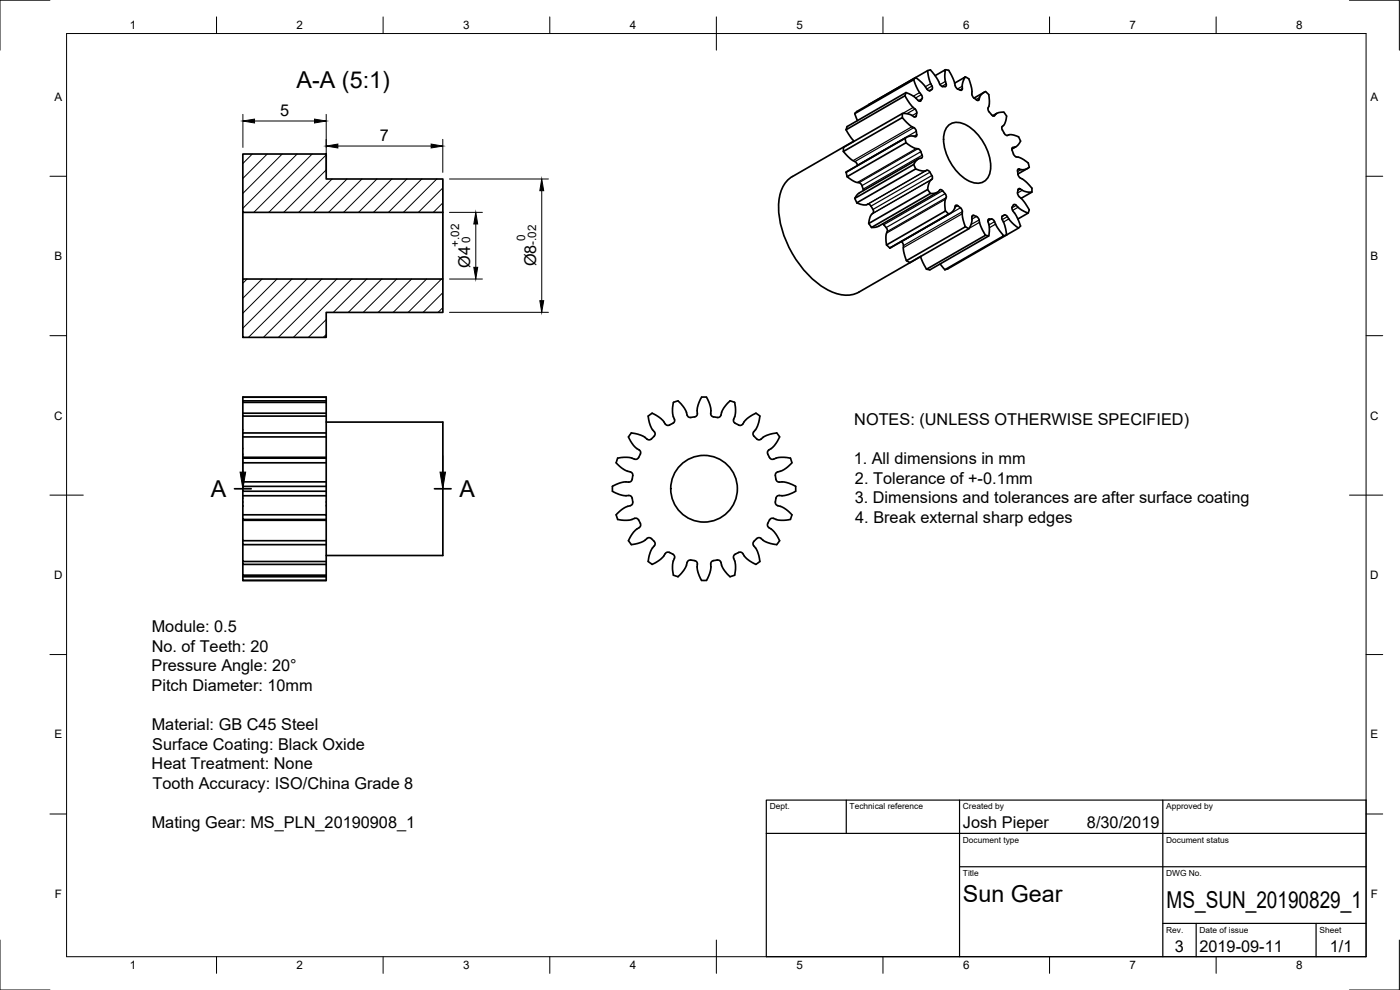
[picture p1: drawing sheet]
<svg xmlns="http://www.w3.org/2000/svg" width="420mm" height="297mm" viewBox="0 0 420 297" stroke-linecap="round" stroke-linejoin="round" font-family="sans-serif">
<!-- layer: Visible -->
<g fill="none" stroke="#000" stroke-width=".51">
<path d="M253.9 38.9l1.3 2.1 1.1 1.4M254.2 38l-.3 .9M256.5 34.1l.8 2.1M256.5 34.1l17.7-10.2 .9 2.3 .9 1.6a1.51 1.51 0 0 1 .2 2.6l-.5-.1-2-1.7-1.8-.8-17.7 10.2M260.7 31.4h.1M270.8 34.1v1.1M271.9 27.8l-.3 .9M274.3 38.3l-1.5-.9-2-2.1-17.7 10.2 2.7 2.6a2.05 2.05 0 0 1 1.5 1.5M274.3 35l-1.7-.8-1.8-.1-17.7 10.1v1.2M274.3 38.3a2.37 2.37 0 0 1 .6 2.7h-.3M274.3 35l.4 .1a1.94 1.94 0 0 0-.7-2.9l-1.1-1.3-1.3-2.2-17.7 10.2M274.8 23.3l-.6 .6"/>
<path d="M278.2 26.7l-1.4-1.7-2-1.7-17.7 10.1-.6 .7M278.2 26.7a.89 .89 0 0 0 1.2 .3 .89 .89 0 0 0 .3-1.2l-.9-2-.4-2.6-17.7 10.2M279.2 21l1.6 1.9 .9 1.6a1.54 1.54 0 0 0 2.1 1.4l.2-.4-.5-2.3 .2-2.3-3.1 1.8M279.2 21l-.8 .2M279.4 27l-.4 .2M283.7 20.9a1.96 1.96 0 0 1 1.9 1.7l.9 2.3a2.1 2.1 0 0 0 2 2.2l.3-.3 .2-2.3 .7-1.4-3.2 1.8M284.3 38a4.3 4.3 0 0 1 6-.3 15.2 15.2 0 0 1 6.9 13.4 4 4 0 0 1-5.9 3.4 15 15 0 0 1-8.1-13.9l.3-1zM289.7 23.1a2.65 2.65 0 0 1 1.7 2.4l.3 1.6v1.1M291.7 28.2a2.33 2.33 0 0 0 2 1.8l.4-1.1 .8-.9a.93 .93 0 0 1 1.6 .2l.3 .2M295.4 27.7l-3.1 1.7M296.7 28.4l.2 3a2.16 2.16 0 0 0 .7 3M299.1 34l-1.2 .7"/>
<path d="M301.2 33.7l-1.8 .2-1.1 .9-.7-.4M301.3 33.6l.2 .3a2.27 2.27 0 0 1 .3 2.6l-.5 1.1a1.01 1.01 0 0 0-.3 1.7l.6 1 .7 .3M72.9 46.2h25v7.5h35v10h-60zM253.9 51.7l.3 1.3M256.3 42.3l-18.5 10.6a10 10 0 0 0-4.1 9.2 31.2 31.2 0 0 0 14.1 24.5 10 10 0 0 0 10 1l18.5-10.6 1.8 3.8 17.7-10.2-1.5-2.7-.5-1.9M256.5 59.5l.6 1.3M257.3 49.6v.1M271.6 41.5l.3 1.3M271.9 41.3l-18 10.4M274.2 49.3l.6 1.4M274.6 41l-1.3-.2-1.1 .4-18.3 10.5M275.6 47.7l-17.8 10.2-1.3 1.6"/>
<path d="M276.5 47.5l-1.1 .3-1.2 1.5-17.7 10.2M276.5 47.4l.3-.2-.1-.6a1.96 1.96 0 0 0-1.8-2l-1.4-.7-1.6-1.1-17.7 10.2 2.6 1.6a2.19 2.19 0 0 1 2.3 2.1v.5M278.2 51.1l-1.3 .2-2.1-.6-17.7 10.2M278.2 51.1l.4 .1 .5 .5M278.4 56.9l.8 1.1M279.1 51.7a2.4 2.4 0 0 1 .6 2M279.7 53.8l-.9 1-.4 2.1-17.7 10.2M281.4 57.7l-17.7 10.2-2.1 .3 17.6-10.2 1.8-.1 1.2-1 .7 .3a1.95 1.95 0 0 1 .8 2.7l-.2 1.7 .2 1.7-17.6 10.2-.2-3a2.26 2.26 0 0 0-.8-3.2l-.2-.1M302.3 40.6l.8-.2 1.4 .2a2.01 2.01 0 0 1 1.8 1.7M303.8 45.1a2.68 2.68 0 0 0 1.2 2M304.9 44l-1.2 .7M305 47.1l1 .2 1.6 .9a1.67 1.67 0 0 1 1.2 2.1l-1.5 .6-1.6-.2-.3 .6a2.17 2.17 0 0 0 1.6 2.5l1.8 1.6a2.2 2.2 0 0 1 .9 2.2"/>
<path d="M305.4 57.8l.2-1.1 .4-.1 1.7 .9 2 .1-3.2 1.9M305.4 57.8l.3 .9 .7 .8M306.3 42.4l-1.1 1.4-1.4 .5v.8M306.4 59.5l1.8 2.3a1.72 1.72 0 0 1 .4 2.1M308.5 50.4l-3 1.8M72.9 63.7v20M132.9 63.7v20M257.1 60.9l1.9 .6h.9a1.12 1.12 0 0 1 1.2-.1 1.12 1.12 0 0 1 .6 .9 1.31 1.31 0 0 1-.3 2.2l-.7 2.6M260.7 67l.9 1.2M266.1 73.5l1 .9M270.5 72.5h.1M283.7 63.3l1 .9"/>
<path d="M285.1 64.1l-18.1 10.3M287.4 61.7a2.19 2.19 0 0 1 1.4 2.7l.9 3.6-17.7 10.2-.9-3.7a2.03 2.03 0 0 0-.5-2M287.4 61.7l-.6-.1-.5 1.4-1 .9-18.3 10.5M289.7 68l1.1 .6M291.7 65.1l-.1 1.8-.8 1.7-17.7 10.2-1-.6M291.7 65.1l.1-.4a2.03 2.03 0 0 1 2 1.3M295.8 70.6l.9 .2M298.5 66.5l1.1 2.1 1.6 2.1-17.6 10.2-1.4-1.7M298.5 66.5a1.24 1.24 0 0 0-2-.5l.4 2.5-.2 2.3-17.6 10.2M301.1 64.7l-.3 .2M301.3 70.7l.8-.2 3.6-2.1-1.9-1.5-1.5-1.9a.89 .89 0 0 0-1.2-.3 .89 .89 0 0 0-.3 1.2l.8 1.8 .5 2.8-17.7 10.2M304.1 61.5a1.53 1.53 0 0 0 .4 2.4l1.6 3.4a.66 .66 0 0 1 .1 .7 .66 .66 0 0 1-.5 .4"/>
<path d="M304.1 61.5l.7-.1 1.9 1.7 1.9 .8-3.1 1.8M72.9 83.7h60v10h-35v7.5h-25zM278.1 80.8l1 .2M284.4 80.7l-.8 .2M72.9 119.2h25M72.9 119.2v1.1h25M97.9 119.2v35.3M72.9 120.3v.4h25M72.9 120.7v3.3M72.9 124.8v5.1M72.9 131.1v6.1M72.9 138.9v5.7"/>
<path d="M72.9 137.2v.3h25M72.9 137.5v1.4h25M72.9 137.2h25M97.9 126.6h35v40.1h-35M97.9 124h-25v.8h25M97.9 129.9h-25v1.2h25M184.9 138.9l2.1 1.8 2.2 .9a.94 .94 0 0 1 .7 1.1M185.4 137.4l-.5 1.4M191.6 137.3a.94 .94 0 0 1-1.2 .4l-2.1-.5-2.9 .3M192.2 136.3l-.5 1M195.7 124l2 1.1 1.5 1.4a1.42 1.42 0 0 0 1 1.1 1.42 1.42 0 0 0 1.5-.5l.2-.1a.95 .95 0 0 0 .5-1.2M195.7 124l-.3 .2a1.53 1.53 0 0 0-.6 2.3l.7 1.9 .9 1.2"/>
<path d="M196.4 129.6a1.83 1.83 0 0 1-1.2 2.3h-.7l-1.6-1.1-1.5-.5-1.9-.4-.2 .3a1.38 1.38 0 0 0 0 2.2l1.3 1.8 1.2 .8a.94 .94 0 0 1 .4 1.3M206.2 124.6l-.8-2.1-1.7-2a1.21 1.21 0 0 0-1.7 1.1l-.2 2.3 .6 1.9M209.3 124.1v-1.9l.6-1.8a1.53 1.53 0 0 1 2.1-1.3l1.1 2.6 .2 2.4M209.3 124.1a1.88 1.88 0 0 1-2.3 1.2l-.8-.8M213.3 124.1a1.87 1.87 0 0 0 2.3 1.2l.6-.4 .7-2 1.2-1.6a1.55 1.55 0 0 1 2.4-.6l.2 3.2-.5 1.9M220.2 125.8a1.87 1.87 0 0 0 1.8 1.8l.9-.4M222.9 127.2l.9-1.2 1.8-1.4a1.51 1.51 0 0 1 2.4 .2l-.3 2-1 2.2a1.39 1.39 0 0 0-.7 1.3 1.39 1.39 0 0 0 .9 1.2l.2 .2a.96 .96 0 0 0 1.3 .1l1.3-1 2-.7a1.51 1.51 0 0 1 2.3 1M230.8 135a1.87 1.87 0 0 0 .4 2.6 1.82 1.82 0 0 0 1.8-.2l2.8-.1a1.51 1.51 0 0 1 1.9 1.5M234 131.1l-1.7 2.7-1.6 1.2M237.7 138.9l-2.1 1.8-2.2 .9a.94 .94 0 0 0-.7 1.1M72.9 148.7v5.8h25v1.4M72.9 154.5v1.4h25v.2"/>
<path d="M72.9 155.9v.2M72.9 156.1v6.1h25M72.9 144.6v1.3h25M72.9 145.9v1.5h25M72.9 147.4v1.3M72.9 156.1h25M72.9 144.6h25M72.9 148.7h25M97.9 156.1v18.1M185.4 155.9l2.9 .2 2.1-.5a.94 .94 0 0 1 1.2 .4M189.7 143.8a.99 .99 0 0 1-1 .9l-1.6-.1-2 .7a1.47 1.47 0 0 0-1.3 2.1l2.7 1.1 2.2 .2a.94 .94 0 0 1 1 .8M189.7 149.5a1.75 1.75 0 0 1-.5 2.2l-1.5 .5-1.8 1.3a1.49 1.49 0 0 0-.5 2.4"/>
<path d="M189.9 142.7l-.2 1.1M191.7 156l.5 1M192.2 157a.97 .97 0 0 1-.4 1.3l-1.2 .8-1.3 1.9a1.51 1.51 0 0 0 .2 2.4l2.9-.7 1.8-1.2a1.83 1.83 0 0 1 2.3 1.2l-.1 1M230.7 158.3l1.6 1.2 1.7 2.7M232.7 142.7a1.63 1.63 0 0 0 2 1.9l2.8 .7a1.47 1.47 0 0 1 1.3 2.1l-2.1 .9-2 .4a1.4 1.4 0 0 0-1.5 .2 1.4 1.4 0 0 0-.5 1.4v.3M232.7 150.6a.94 .94 0 0 0 .7 1.1l2.2 .9 2.1 1.9M237.7 154.4l-.1 .4a1.51 1.51 0 0 1-2.1 1.3l-2.6-.2a1.42 1.42 0 0 0-1.5-.3 1.42 1.42 0 0 0-.9 1.2l-.1 .2a1 1 0 0 0 .4 1.3M72.9 162.2v1.2h25M72.9 163.4v5.1h25M72.9 168.5v.8h25M72.9 169.3v3.3h25M72.9 172.6v.4h25"/>
<path d="M72.9 173v1.1h25M72.9 174.1v.1M72.9 174.2h25M196.4 163.8l-.9 1.1-.7 2.2a1.5 1.5 0 0 0 .9 2.2M206.2 168.8l-.5 1.6-1.2 1.6a1.52 1.52 0 0 1-2.4 .6l-.3-3.2 .6-1.9a1.87 1.87 0 0 0-1.8-1.8l-.7 .1-1.9 2.2-2.3 1.3M207.3 168a.94 .94 0 0 0-1.1 .8M207.3 168a1.76 1.76 0 0 1 2 1.2M215.3 168a1.64 1.64 0 0 0-1.9 2.1l-.7 2.8a1.5 1.5 0 0 1-2.1 1.3l-1.2-2.6-.1-2.3M222.9 166.1a1.87 1.87 0 0 0-2.5 .4l-.3 .7 .6 2.1v1.9a1.51 1.51 0 0 1-1.6 1.8l-1.9-2.2-.8-2a.94 .94 0 0 0-1.1-.8M226.2 163.8l.9 1.1 .7 2.2a1.5 1.5 0 0 1-.9 2.2l-2.7-1.6-1.3-1.6M234 162.2l-.2 .3a1.52 1.52 0 0 1-2.4 .6l-2.4-1a1.4 1.4 0 0 0-1.3-.7 1.4 1.4 0 0 0-1.2 .8l-.2 .2a.98 .98 0 0 0-.1 1.3"/>
<circle cx="211.3" cy="146.6" r="10"/>
</g>
<!-- layer: Visible Narrow -->
<g fill="none" stroke="#000" stroke-width=".36">
<path d="M273.7 38l-17.7 10.2M274 32.2l-3.1 1.9M274.3 38.3l-17.7 10.2M274.6 32.7l-2.4 1.4M275 39.4l-17.7 10.2M275 34.8l-.6 .3M275.1 33.9l-1.3 .8M276 27.8l-1.9 1.1M276.4 30.2l-.4 .2M276.5 28.4l-1.7 1M276.7 29.6l-1.1 .6M279 27.2h.1"/>
<path d="M279.3 25.1l-1.6 .9M279.7 25.8l-1.5 .9M283.7 24.4l-1.6 1M284 25.2l-1.4 .7M288.8 25.9l-1.5 .8M288.8 26.6l-.7 .4M293.8 29.9l-.5 .2M294 29.3l-1.1 .6M298.5 34.7l-.2 .1M298.8 34.3l-.8 .5M275 44.6l-17.7 10.2M275.1 40.4l-.8 .5"/>
<path d="M275.5 44.6l-17.7 10.2M276.4 45.5l-17.7 10.2M276.7 46.6l-17.7 10.2M277.7 51.3l-17.7 10.2M278.2 51.1l-17.7 10.2M279.1 51.7l-17.7 10.2M279.3 54.1l-17.7 10.1M279.7 52.7l-17.7 10.2M279.7 53.8l-17.7 10.2M282.9 57.2l-17.7 10.2M283.6 58.1l-17.7 10.2M283.7 59.8l-17.7 10.2"/>
<path d="M284 59.3l-17.7 10.2M304 44.2l-.2 .2M304.5 44.2l-.8 .5M305.9 50.7l-.5 .3M306.2 56.7l-.7 .4M306.4 50.9l-1 .6M306.8 57.1l-1.4 .8M287.4 61.7l-.8 .5M288.2 62.3l-17.6 10.2M288.8 64.1l-17.7 10.2M288.8 63.5l-17.7 10.2M292.2 64.7l-.5 .3"/>
<path d="M293.1 65l-1.4 .7M293.8 66l-2.4 1.4M294 66.7l-3.2 1.8M296.9 65.7l-.4 .2M297.6 65.7l-1.1 .6M298.5 66.5l-1.7 1M298.8 67.3l-1.9 1M300.8 64.9h.1M302.3 65l-1.5 .9M302.8 65.7l-1.6 .9M305 61.6l-1.3 .8M305.5 62.2l-1.6 .9"/>
</g>
<!-- layer: Border -->
<g fill="none" stroke="#000" stroke-width=".3">
<path d="M15 .1h-15v15M20 10.1h390v276.9h-390zM65 5.1v5M115 5.1v5M165 5.1v5M215 5.1v10M265 5.1v5M315 5.1v5M365 5.1v5M405 .1h15v15M15 52.9h5M410 52.9h5"/>
<path d="M15 100.7h5M410 100.7h5M15 148.6h10M405 148.6h10M15 196.4h5M410 196.4h5M15 244.2h5M410 244.2h5M0 282.1v14.9h15M65 287v5M115 287v5M165 287v5"/>
<path d="M215 282.1v9.9M265 287v5M315 287v5M365 287v5M420 282.1v14.9h-15"/>
</g>
<!-- layer: TitleBlock -->
<path d="M230 240.1h180v46.9h-180zM230 250h180M254 240.1v9.9M288 240.1v46.9M349 240.1v46.9M288 260.1h122M349 277.1h61M359 277.1v9.9M395 277.1v9.9" fill="none" stroke="#000" stroke-width=".36"/>
<!-- layer: Hatching -->
<g fill="none" stroke="#000" stroke-width=".3">
<path d="M75.7 46.2l-2.8 2.9M80.2 46.2l-7.3 7.3M84.7 46.2l-11.8 11.8M89.2 46.2l-16.3 16.3M93.7 46.2l-17.5 17.5M97.9 46.5l-17.2 17.2M97.9 51l-12.7 12.7M99.7 53.7l-10.1 10M104.1 53.7l-10 10M108.6 53.7l-10 10M113.1 53.7l-10 10M117.6 53.7l-10 10"/>
<path d="M122.1 53.7l-10 10M126.6 53.7l-10 10M131.1 53.7l-10 10M132.9 56.4l-7.3 7.3M132.9 60.9l-2.9 2.8M74.1 83.7l-1.2 1.3M78.6 83.7l-5.7 5.8M83.1 83.7l-10.2 10.2M87.6 83.7l-14.7 14.7M92.1 83.7l-17.5 17.5M96.6 83.7l-17.5 17.5M97.9 95.9l-5.3 5.3"/>
<path d="M101.1 83.7l-17.5 17.5M105.6 83.7l-17.5 17.5M110 83.7l-9.9 10M114.6 83.7l-10.1 10M119 83.7l-10 10M123.5 83.7l-10 10M128 83.7l-10 10M132.5 83.7l-10 10M132.9 87.8l-5.9 5.9M132.9 92.3l-1.4 1.4M97.9 100.4l-.9 .8"/>
</g>
<!-- layer: Annotations -->
<path d="M70.4 146.6h5M130.4 146.6h5" fill="none" stroke="#000" stroke-width=".51"/>
<path d="M72.9 136.7v5M132.9 136.7v5" fill="none" stroke="#000" stroke-width=".3"/>
<path d="M72.1 141.7h1.6l-.8 4.9zM132.1 141.7h1.6l-.8 4.9z" fill="#000" stroke="#000" stroke-width=".3"/>
<!-- layer: Dimensions -->
<path d="M72.9 34.3v9.9M76.4 36.3h18M97.9 34.3v17.4M101.4 43.8h28M132.9 41.8v9.9M134.9 53.7h29.7M162.6 57.2v33M134.9 63.7h9.9M142.8 67.2v13M134.9 83.7h9.9M134.9 93.7h29.7" fill="none" stroke="#000" stroke-width=".3"/>
<path d="M72.9 36.3l3.5-.6v1.2zM94.4 35.7l3.5 .6-3.5 .6zM97.9 43.8l3.5-.6v1.2zM129.4 43.2l3.5 .6-3.5 .6zM162.6 53.7l.6 3.5h-1.2zM142.8 63.7l.6 3.5h-1.2zM142.2 80.2h1.2l-.6 3.5zM162 90.2h1.2l-.6 3.5z" fill="#000" stroke="#000" stroke-width=".3"/>
<g font-size="7">
<text x="89" y="26.5">A-A (5:1)</text>
<text x="63.2" y="149.2">A</text>
<text x="137.9" y="149.2">A</text>
<text x="289" y="270.6">Sun Gear</text>
<text x="350.1" y="272.3">MS_SUN_20190829_1</text>
</g>
<g font-size="4.9">
<text x="84" y="34.8">5</text>
<text x="114" y="42.3">7</text>
<text x="141.1" y="80.3" transform="rotate(-90 141.1 80.3)">Ø4</text>
<text x="161" y="79.9" transform="rotate(-90 161 79.9)">Ø8</text>
<text x="256.4" y="127.5">NOTES: (UNLESS OTHERWISE SPECIFIED)</text>
<text x="256.2" y="139.2">1. All dimensions in mm</text>
<text x="256.6" y="145.1">2. Tolerance of +-0.1mm</text>
<text x="256.5" y="151">3. Dimensions and tolerances are after surface coating</text>
<text x="256.7" y="156.9">4. Break external sharp edges</text>
<text x="45.5" y="189.7">Module: 0.5</text>
<text x="45.5" y="195.6">No. of Teeth: 20</text>
<text x="45.5" y="201.4">Pressure Angle: 20°</text>
<text x="45.5" y="207.3">Pitch Diameter: 10mm</text>
<text x="45.5" y="219">Material: GB C45 Steel</text>
<text x="45.7" y="224.9">Surface Coating: Black Oxide</text>
<text x="45.5" y="230.7">Heat Treatment: None</text>
<text x="45.8" y="236.6">Tooth Accuracy: ISO/China Grade 8</text>
<text x="45.5" y="248.3">Mating Gear: MS_PLN_20190908_1</text>
<text x="289" y="248.5">Josh Pieper</text>
<text x="326.2" y="248.5">8/30/2019</text>
<text x="352.6" y="285.7">3</text>
<text x="360" y="285.5">2019-09-11</text>
<text x="399.1" y="285.7">1/1</text>
</g>
<g font-size="3.5">
<text x="39" y="8.8">1</text>
<text x="89" y="8.8">2</text>
<text x="139" y="8.8">3</text>
<text x="189" y="8.8">4</text>
<text x="239" y="8.8">5</text>
<text x="289" y="8.8">6</text>
<text x="339" y="8.8">7</text>
<text x="389" y="8.8">8</text>
<text x="16.3" y="30.2">A</text>
<text x="411.3" y="30.2">A</text>
<text x="137.8" y="74" transform="rotate(-90 137.8 74)">+.02</text>
<text x="141.1" y="72.8" transform="rotate(-90 141.1 72.8)">0</text>
<text x="157.6" y="72.4" transform="rotate(-90 157.6 72.4)">0</text>
<text x="161" y="73.5" transform="rotate(-90 161 73.5)">-.02</text>
<text x="16.3" y="78">B</text>
<text x="411.3" y="78">B</text>
<text x="16.2" y="125.9">C</text>
<text x="411.2" y="125.9">C</text>
<text x="16.2" y="173.7">D</text>
<text x="411.2" y="173.7">D</text>
<text x="16.3" y="221.6">E</text>
<text x="411.3" y="221.6">E</text>
<text x="16.4" y="269.4">F</text>
<text x="411.4" y="269.4">F</text>
<text x="39" y="290.8">1</text>
<text x="89" y="290.8">2</text>
<text x="139" y="290.8">3</text>
<text x="189" y="290.8">4</text>
<text x="239" y="290.8">5</text>
<text x="289" y="290.8">6</text>
<text x="339" y="290.8">7</text>
<text x="389" y="290.8">8</text>
</g>
<g font-size="2.5">
<text x="231" y="242.9">Dept.</text>
<text x="255" y="242.9">Technical reference</text>
<text x="289" y="242.9">Created by</text>
<text x="350" y="242.9">Approved by</text>
<text x="289" y="252.8">Document type</text>
<text x="350" y="252.8">Document status</text>
<text x="289" y="262.9">Title</text>
<text x="350" y="262.9">DWG No.</text>
<text x="350" y="279.9">Rev.</text>
<text x="360" y="279.9">Date of issue</text>
<text x="396" y="279.9">Sheet</text>
</g>
</svg>
